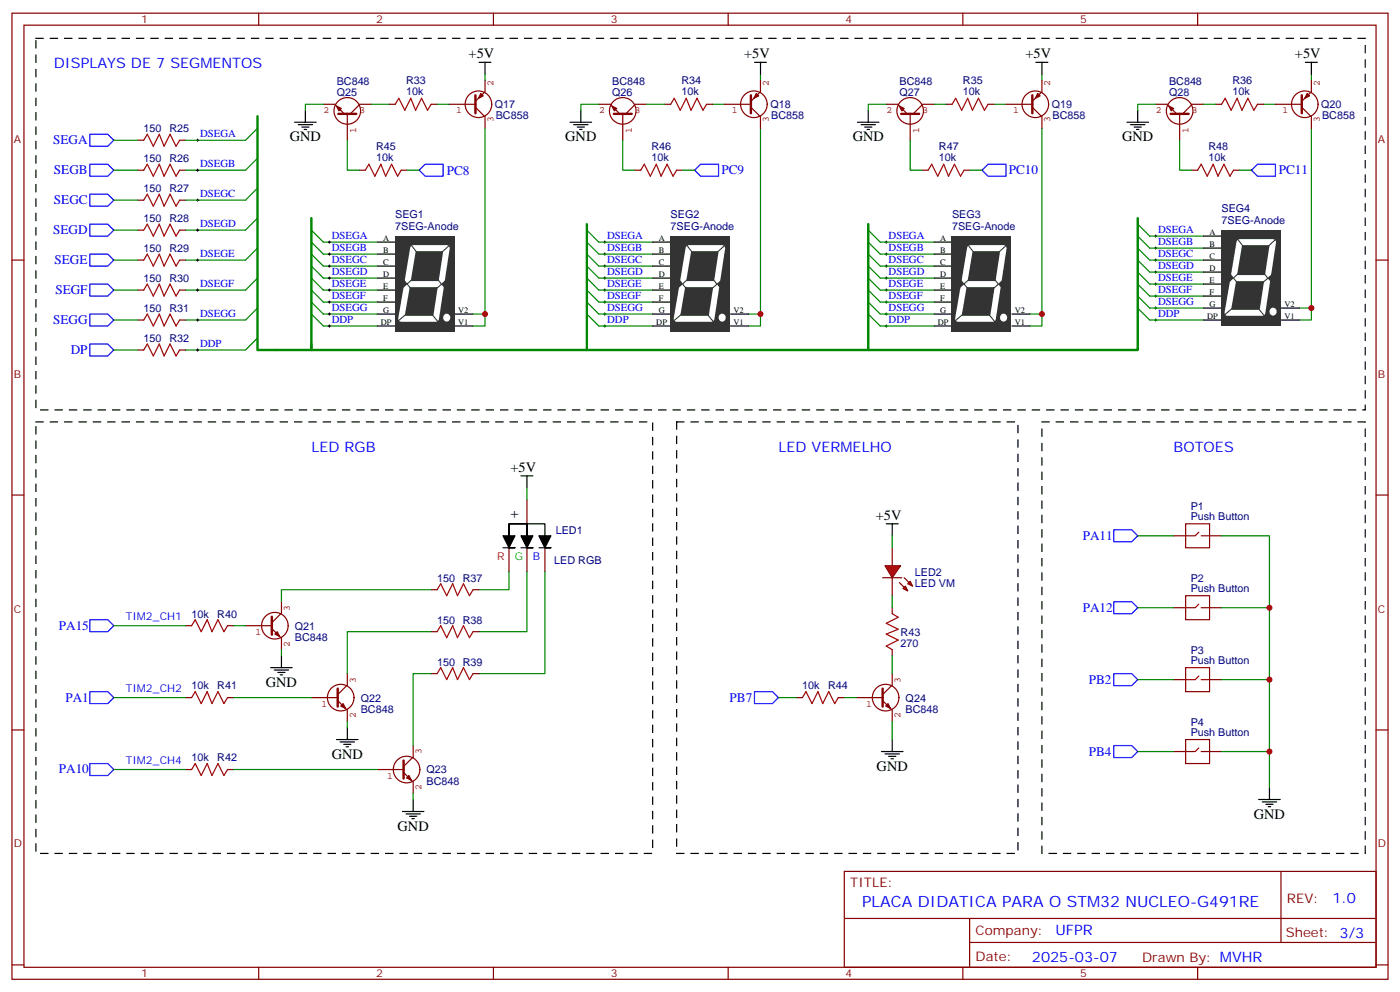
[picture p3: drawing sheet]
<svg xmlns="http://www.w3.org/2000/svg" width="412mm" height="292mm" viewBox="0 0 412 292" stroke-linecap="round" stroke-linejoin="round" font-family="sans-serif">
<g fill="none" stroke="#870000" stroke-width=".35">
<path d="M3.5 3.9h405.4v284.3h-405.4zM7.1 7.4h398.2v277.3h-398.2zM76.2 3.9v3.5M145.3 3.9v3.5M214.5 3.9v3.5M283.6 3.9v3.5M352.8 3.9v3.5M3.5 76.6h3.6M405.3 76.6h3.6M3.5 145.7h3.6M405.3 145.7h3.6M3.5 214.8h3.6"/>
<path d="M405.3 214.8h3.6M248.7 256.5h156.6v28.2h-156.6zM377.3 256.5v20.9M248.7 270.3h156.5M285.6 277.4h119.6M285.6 270.3v14.1M3.5 284h3.6M76.2 284.7v3.5M145.3 284.7v3.5M214.5 284.7v3.5M283.6 284.7v3.5M352.8 284.7v3.5"/>
<path d="M405.3 284h3.6"/>
</g>
<path d="M111.1 71.3h5.3M111.1 74.8h5.3M111.1 78.3h5.3M111.1 81.8h5.3M111.1 85.4h5.3M111.1 88.9h5.3M111.1 92.4h5.3M111.1 96h5.3M134.1 92.4h5.2M134.1 96h5.2" fill="none" stroke="#000" stroke-width=".35"/>
<path d="M116.2 69.5h17.7v28.2h-17.7z" fill="#333"/>
<path d="M119.9 83.6l-1.7 10.2h10.2l3.2-20.8h-9.9l-1.8 10.6h9.9" fill="none" stroke="#fff" stroke-width="1.8"/>
<path d="M121 72l9.1 11.7-13.3 11.2M132.6 72l-12.7 11.6 9.6 11.6" fill="none" stroke="#333" stroke-width=".32"/>
<path d="M118.9 82.1l1.2 1.5-1.7 1.4zM129.9 83.6l1.1 1.3 .4-2.7z" fill="#333"/>
<circle cx="131.5" cy="93.5" r="1.11" fill="#fff"/>
<g fill="#850000" stroke="#850000" stroke-width=".35">
<path d="M141.6 27.5l.7 .7-1.4 .7z"/>
<path d="M222.8 27.5l.7 .7-1.4 .7z"/>
</g>
<g fill="none" stroke="#850000" stroke-width=".35">
<path d="M132.3 30.7h7.9M140.1 31.6l2.6 2.6M142.7 27.2l-2.6 2.6M142.9 23.6v3.6M142.9 34.2v3.5M213.4 30.7h8M221.2 31.6l2.6 2.6M223.8 27.2l-2.6 2.6M224 23.6v3.6M224 34.2v3.5"/>
<circle cx="140.9" cy="30.7" r="3.9"/>
<circle cx="222.1" cy="30.7" r="3.9"/>
</g>
<path d="M140.1 28v5.3M221.2 28v5.3" fill="none" stroke="#850000" stroke-width=".71"/>
<path d="M116.4 30.7l1.1-1.8 1.7 3.6 1.8-3.6 1.4 3.6 1.8-3.6 1.7 3.6 1.1-1.8M197.6 30.7l1-1.8 1.8 3.6 1.7-3.6 1.5 3.6 1.7-3.6 1.8 3.6 1-1.8M42.3 41.3l1.1-1.8 1.8 3.5 1.7-3.5 1.4 3.5 1.8-3.5 1.8 3.5 1-1.7M42.3 58.9l1.1-1.8 1.8 3.6 1.7-3.6 1.4 3.6 1.8-3.6 1.8 3.6 1-1.8M42.3 50.1l1.1-1.8 1.8 3.6 1.7-3.6 1.4 3.6 1.8-3.6 1.8 3.6 1-1.8M42.3 76.6l1.1-1.8 1.8 3.5 1.7-3.5 1.4 3.5 1.8-3.5 1.8 3.5 1-1.7M42.3 67.7l1.1-1.7 1.8 3.5 1.7-3.5 1.4 3.5 1.8-3.5 1.8 3.5 1-1.8M42.3 85.4l1.1-1.8 1.8 3.5 1.7-3.5 1.4 3.5 1.8-3.5 1.8 3.5 1-1.7M42.3 94.2l1.1-1.8 1.8 3.6 1.7-3.6 1.4 3.6 1.8-3.6 1.8 3.6 1-1.8M42.3 103l1.1-1.8 1.8 3.6 1.7-3.6 1.4 3.6 1.8-3.6 1.8 3.6 1-1.8" fill="none" stroke="#a10000" stroke-width=".35"/>
<g fill="none" stroke="#870000" stroke-width=".35">
<path d="M114.7 30.7h1.7M127 30.7h1.8M195.8 30.7h1.8M208.1 30.7h1.8M40.6 41.3h1.7M40.6 50.1h1.7M40.6 58.9h1.7M52.9 41.3h1.8M52.9 50.1h1.8M52.9 58.9h1.8M40.6 67.7h1.7M40.6 76.6h1.7"/>
<path d="M52.9 67.7h1.8M52.9 76.6h1.8M40.6 85.4h1.7M40.6 94.2h1.7M52.9 85.4h1.8M52.9 94.2h1.8M40.6 103h1.7M52.9 103h1.8"/>
</g>
<g fill="none" stroke="#000" stroke-width=".35">
<path d="M141.1 18.3h3.5M142.9 18.3v3.6M222.2 18.3h3.6M224 18.3v3.6M192.3 71.3h5.3M192.3 74.8h5.3M192.3 78.3h5.3M192.3 81.8h5.3M192.3 85.4h5.3M192.3 88.9h5.3M192.3 92.4h5.3M192.3 96h5.3"/>
<path d="M215.2 92.4h5.3M215.2 96h5.3"/>
</g>
<g fill="none" stroke="#008700" stroke-width=".35">
<path d="M75.8 37.7l-3.5 3.6h-14.1M128.8 30.7h3.5M142.9 37.7v58.3h-3.6M142.9 21.9v1.7M209.9 30.7h3.5M224 37.7v54.7h-3.5M224 21.9v1.7M33.5 58.9h7.1M75.8 55.4l-3.5 3.5h-14.1M75.8 46.6l-3.5 3.5h-17.6M33.5 67.7h7.1M33.5 76.6h7.1"/>
<path d="M75.8 73l-3.5 3.6h-17.6M75.8 64.2l-3.5 3.5h-17.6M91.7 67.7l3.5 3.6h15.9M91.7 71.3l3.5 3.5h15.9M91.7 74.8l3.5 3.5h15.9M91.7 78.3l3.5 3.5h15.9M172.9 67.7l3.5 3.6h15.9M172.9 71.3l3.5 3.5h15.9M172.9 74.8l3.5 3.5h15.9M172.9 78.3l3.5 3.5h15.9M33.5 85.4h7.1M33.5 94.2h7.1"/>
<path d="M75.8 99.5l-3.5 3.5h-17.6M75.8 90.7l-3.5 3.5h-17.6M75.8 81.8l-3.5 3.6h-17.6M91.7 81.8l3.5 3.6h15.9M91.7 85.4l3.5 3.5h15.9M91.7 88.9l3.5 3.5h15.9M91.7 92.4l3.5 3.6h15.9M172.9 81.8l3.5 3.6h15.9M172.9 85.4l3.5 3.5h15.9M172.9 88.9l3.5 3.5h15.9M172.9 92.4l3.5 3.6h15.9M224 92.4v3.6h-3.5"/>
<path d="M33.5 103h7.1"/>
</g>
<path d="M26.5 39.5h5.2l1.8 1.8-1.8 1.7h-5.2zM26.5 48.3h5.2l1.8 1.8-1.8 1.8h-5.2zM26.5 57.1h5.2l1.8 1.8-1.8 1.8h-5.2zM123.5 50.1l1.7-1.8h5.3v3.6h-5.3zM204.6 50.1l1.8-1.8h5.3v3.6h-5.3zM26.5 66h5.2l1.8 1.7-1.8 1.8h-5.2zM26.5 74.8h5.2l1.8 1.8-1.8 1.7h-5.2zM26.5 83.6h5.2l1.8 1.8-1.8 1.7h-5.2zM26.5 92.4h5.2l1.8 1.8-1.8 1.8h-5.2zM26.5 101.2h5.2l1.8 1.8-1.8 1.8h-5.2z" fill="none" stroke="#00f" stroke-width=".35"/>
<g fill="none" stroke="#000" stroke-width=".29">
<path d="M57.9 41.3h.7M57.9 50.1h.7M57.9 58.9h.7M58.2 40.9v.7M58.2 49.7v.7M58.2 58.6v.7M57.9 67.7h.7M57.9 76.6h.7M58.2 67.4v.7M58.2 76.2v.7M96.7 78.3h.7M96.7 74.8h.7"/>
<path d="M96.7 71.3h.7M97 70.9v.7M97 74.4v.7M97 78v.7M177.8 78.3h.7M177.8 74.8h.7M177.8 71.3h.7M178.2 70.9v.7M178.2 74.4v.7M178.2 78v.7M57.9 85.4h.7M57.9 94.2h.7"/>
<path d="M58.2 85v.7M58.2 93.8v.7M96.7 85.4h.7M96.7 96h.7M96.7 92.4h.7M96.7 88.9h.7M96.7 81.8h.7M97 81.5v.7M97 85v.7M97 88.5v.8M97 92.1v.7M97 95.6v.7"/>
<path d="M177.8 85.4h.7M177.8 96h.7M177.8 92.4h.7M177.8 88.9h.7M177.8 81.8h.7M178.2 81.5v.7M178.2 85v.7M178.2 88.5v.8M178.2 92.1v.7M178.2 95.6v.7M57.9 103h.7M58.2 102.7v.7"/>
</g>
<path d="M91.7 64.2v38.8h-10.6" fill="none" stroke="#008700" stroke-width=".71"/>
<path d="M197.4 69.5h17.6v28.2h-17.6z" fill="#333"/>
<path d="M201.1 83.6l-1.8 10.2h10.2l3.2-20.8h-9.9l-1.7 10.6h9.9" fill="none" stroke="#fff" stroke-width="1.8"/>
<path d="M202.1 72l9.1 11.7-13.3 11.2M213.8 72l-12.7 11.6 9.5 11.6" fill="none" stroke="#333" stroke-width=".32"/>
<path d="M200 82.1l1.2 1.5-1.6 1.4zM211.1 83.6l1.1 1.3 .4-2.7z" fill="#333"/>
<circle cx="212.7" cy="93.5" r="1.11" fill="#fff"/>
<path d="M292.8 30.7h3.5M306.9 37.7v54.7h-3.5M306.9 21.9v1.7M255.8 78.3l3.5 3.5h15.9M255.8 74.8l3.5 3.5h15.9M255.8 71.3l3.5 3.5h15.9M255.8 67.7l3.5 3.6h15.9M255.8 92.4l3.5 3.6h15.9M255.8 88.9l3.5 3.5h15.9M255.8 85.4l3.5 3.5h15.9M255.8 81.8l3.5 3.6h15.9M306.9 92.4v3.6h-3.5" fill="none" stroke="#008700" stroke-width=".35"/>
<path d="M289.3 50.1l1.7-1.8h5.3v3.6h-5.3z" fill="none" stroke="#00f" stroke-width=".35"/>
<path d="M280.5 30.7l1-1.8 1.8 3.6 1.7-3.6 1.5 3.6 1.7-3.6 1.8 3.6 1-1.8" fill="none" stroke="#a10000" stroke-width=".35"/>
<path d="M278.7 30.7h1.8M291 30.7h1.8" fill="none" stroke="#870000" stroke-width=".35"/>
<g fill="none" stroke="#000" stroke-width=".29">
<path d="M260.7 71.3h.7M260.7 74.8h.7M260.7 78.3h.7M261.1 70.9v.7M261.1 74.4v.7M261.1 78v.7M260.7 81.8h.7M260.7 85.4h.7M260.7 88.9h.7M260.7 92.4h.7M260.7 96h.7M261.1 81.5v.7"/>
<path d="M261.1 85v.7M261.1 88.5v.8M261.1 92.1v.7M261.1 95.6v.7"/>
</g>
<path d="M305.2 18.3h3.5M306.9 18.3v3.6M275.2 71.3h5.3M275.2 74.8h5.3M275.2 78.3h5.3M275.2 81.8h5.3M275.2 85.4h5.3M275.2 88.9h5.3M275.2 92.4h5.3M275.2 96h5.3M298.1 92.4h5.3M298.1 96h5.3" fill="none" stroke="#000" stroke-width=".35"/>
<path d="M305.7 27.5l.7 .7-1.4 .7z" fill="#850000" stroke="#850000" stroke-width=".35"/>
<g fill="none" stroke="#850000" stroke-width=".35">
<path d="M296.3 30.7h8M304.1 31.6l2.6 2.6M306.7 27.2l-2.6 2.6M306.9 23.6v3.6M306.9 34.2v3.5"/>
<circle cx="305" cy="30.7" r="3.9"/>
</g>
<path d="M304.1 28v5.3" fill="none" stroke="#850000" stroke-width=".71"/>
<path d="M280.3 69.5h17.6v28.2h-17.6z" fill="#333"/>
<path d="M284 83.6l-1.8 10.2h10.3l3.1-20.8h-9.8l-1.8 10.6h9.9" fill="none" stroke="#fff" stroke-width="1.8"/>
<path d="M285 72l9.1 11.7-13.3 11.2M296.7 72l-12.7 11.6 9.5 11.6" fill="none" stroke="#333" stroke-width=".32"/>
<path d="M282.9 82.1l1.2 1.5-1.6 1.4zM294 83.6l1.1 1.3 .4-2.7z" fill="#333"/>
<circle cx="295.6" cy="93.5" r="1.11" fill="#fff"/>
<path d="M372.2 30.7h3.5M386.3 37.7v53h-3.5M386.3 21.9v1.7M335.1 76.6l3.6 3.5h15.8M335.1 73l3.6 3.6h15.8M335.1 69.5l3.6 3.5h15.8M335.1 66l3.6 3.5h15.8M335.1 90.7l3.6 3.5h15.8M335.1 87.1l3.6 3.6h15.8M335.1 83.6l3.6 3.5h15.8M335.1 80.1l3.6 3.5h15.8M386.3 90.7v3.5h-3.5" fill="none" stroke="#008700" stroke-width=".35"/>
<path d="M368.7 50.1l1.7-1.8h5.3v3.6h-5.3z" fill="none" stroke="#00f" stroke-width=".35"/>
<path d="M359.8 30.7l1.1-1.8 1.8 3.6 1.7-3.6 1.4 3.6 1.8-3.6 1.8 3.6 1-1.8" fill="none" stroke="#a10000" stroke-width=".35"/>
<path d="M358.1 30.7h1.7M370.4 30.7h1.8" fill="none" stroke="#870000" stroke-width=".35"/>
<g fill="none" stroke="#000" stroke-width=".29">
<path d="M340.1 69.5h.7M340.1 73h.7M340.1 76.6h.7M340.4 69.1v.7M340.4 72.7v.7M340.4 76.2v.7M340.4 79.7v.7M340.1 80.1h.7M340.1 83.6h.7M340.1 87.1h.7M340.1 90.7h.7M340.1 94.2h.7"/>
<path d="M340.4 83.3v.7M340.4 86.8v.7M340.4 90.3v.7M340.4 93.8v.7"/>
</g>
<path d="M384.5 18.3h3.6M386.3 18.3v3.6M354.5 69.5h5.3M354.5 73h5.3M354.5 76.6h5.3M354.5 80.1h5.3M354.5 83.6h5.3M354.5 87.1h5.3M354.5 90.7h5.3M354.5 94.2h5.3M377.5 90.7h5.3M377.5 94.2h5.3" fill="none" stroke="#000" stroke-width=".35"/>
<path d="M385.1 27.5l.7 .7-1.4 .7z" fill="#850000" stroke="#850000" stroke-width=".35"/>
<g fill="none" stroke="#850000" stroke-width=".35">
<path d="M375.7 30.7h7.9M383.5 31.6l2.6 2.6M386.1 27.2l-2.6 2.6M386.3 23.6v3.6M386.3 34.2v3.5"/>
<circle cx="384.4" cy="30.7" r="3.9"/>
</g>
<path d="M383.5 28v5.3" fill="none" stroke="#850000" stroke-width=".71"/>
<path d="M359.7 67.8h17.6v28.2h-17.6z" fill="#333"/>
<path d="M363.4 81.8l-1.8 10.3h10.2l3.2-20.8h-9.9l-1.7 10.5h9.8" fill="none" stroke="#fff" stroke-width="1.8"/>
<path d="M364.4 70.2l9.1 11.7-13.3 11.2M376.1 70.2l-12.8 11.6 9.6 11.7" fill="none" stroke="#333" stroke-width=".32"/>
<path d="M362.3 80.3l1.2 1.5-1.6 1.5zM373.3 81.8l1.1 1.3 .5-2.6z" fill="#333"/>
<circle cx="374.9" cy="91.7" r="1.11" fill="#fff"/>
<path d="M75.8 34.2v68.8h5.3M172.9 66v37M255.8 66v37M335.1 64.2v38.8h-243.4v-1.8" fill="none" stroke="#008700" stroke-width=".71"/>
<path d="M10.6 11.3h391.6v109.3h-391.6zM10.6 124.2h181.7v127h-181.7z" fill="none" stroke="#000" stroke-width=".35" stroke-dasharray="2.1 2.1"/>
<g fill="none" stroke="#008700" stroke-width=".35">
<path d="M33.5 41.3h7.1M33.5 50.1h7.1M54.7 41.3h3.5M54.7 58.9h3.5M155.2 143.6v3.5M127 173.6h-44.1v3.5M149.9 168.3v5.3h-8.8M155.2 168.3v17.6h-14.1M160.5 168.3v30h-19.4M33.5 184.1h21.2M68.8 184.1h3.5M82.9 191.2v1.8"/>
<path d="M127 198.3h-5.3v21.1M127 185.9h-24.7v12.4M33.5 205.3h21.2M68.8 205.3h22.9M102.3 212.4v1.7M33.5 226.5h21.2M68.8 226.5h42.3M121.7 233.5v1.8"/>
</g>
<g fill="none" stroke="#870000" stroke-width=".35">
<path d="M155.2 147.1v7.1M127 173.6h1.8M139.3 173.6h1.8M149.9 161.2v7.1M155.2 161.2v7.1M160.5 161.2v7.1M54.7 184.1h1.7M67 184.1h1.8M127 185.9h1.8M127 198.3h1.8M139.3 185.9h1.8M139.3 198.3h1.8"/>
<path d="M54.7 205.3h1.7M67 205.3h1.8M54.7 226.5h1.7M67 226.5h1.8"/>
</g>
<path d="M148.2 157.7h3.5l-1.8 3.5h-1.7h3.5h-1.8zM153.5 157.7h3.5l-1.8 3.5h-1.7h3.5h-1.8zM158.7 157.7h3.6l-1.8 3.5h-1.8h3.6h-1.8z" fill="#000" stroke="#000" stroke-width=".35"/>
<g fill="none" stroke="#000" stroke-width=".35">
<path d="M153.5 140.1h3.5M155.2 154.2h-5.3v3.5v-3.5h5.3v3.5v-3.5h5.3v3.5M155.2 140.1v3.5M79.7 196.5h6.4M80.8 197.2h4.2M81.8 197.9h2.2M82.5 198.6h.8M82.9 193v3.5M99.1 217.7h6.4M100.2 218.4h4.2M101.2 219.1h2.2M102 219.8h.7"/>
<path d="M102.3 214.1v3.6M118.5 238.8h6.4M119.6 239.5h4.2M121.7 235.3v3.5M120.6 240.2h2.2M121.4 240.9h.7"/>
</g>
<g fill="#850000" stroke="#850000" stroke-width=".35">
<path d="M81 186.6l.7-.7 .7 1.4z"/>
<path d="M100.4 207.8l.7-.7 .7 1.4z"/>
<path d="M119.8 229l.7-.8 .7 1.5z"/>
</g>
<g fill="none" stroke="#850000" stroke-width=".35">
<path d="M82.9 177.1v3.5M72.3 184.1h8M80.1 185l2.6 2.7M82.7 180.6l-2.6 2.7M82.9 187.7v3.5M102.3 198.3v3.5M91.7 205.3h8M99.5 206.2l2.6 2.6M102.1 201.8l-2.6 2.6M102.3 208.8v3.6M121.7 219.4v3.6M111.1 226.5h8"/>
<path d="M118.9 227.4l2.6 2.6M121.5 223l-2.6 2.6M121.7 230v3.5M123.7 226.5a3.9 3.9 0 0 0-5.7-3.5 3.9 3.9 0 0 0-.6 6.6 3.9 3.9 0 0 0 6.2-2.3l.1-.8"/>
<circle cx="81" cy="184.2" r="3.9"/>
<circle cx="100.4" cy="205.3" r="3.9"/>
</g>
<path d="M80.1 181.5v5.3M99.5 202.7v5.3M118.9 223.8v5.3" fill="none" stroke="#850000" stroke-width=".71"/>
<path d="M128.8 173.6l1-1.8 1.8 3.5 1.7-3.5 1.5 3.5 1.7-3.5 1.8 3.5 1-1.7M56.4 184.1l1.1-1.7 1.8 3.5 1.7-3.5 1.4 3.5 1.8-3.5 1.8 3.5 1-1.8M128.8 185.9l1-1.8 1.8 3.6 1.7-3.6 1.5 3.6 1.7-3.6 1.8 3.6 1-1.8M128.8 198.3l1-1.8 1.8 3.5 1.7-3.5 1.5 3.5 1.7-3.5 1.8 3.5 1-1.7M56.4 205.3l1.1-1.7 1.8 3.5 1.7-3.5 1.4 3.5 1.8-3.5 1.8 3.5 1-1.8M56.4 226.5l1.1-1.8 1.8 3.5 1.7-3.5 1.4 3.5 1.8-3.5 1.8 3.5 1-1.7" fill="none" stroke="#a10000" stroke-width=".35"/>
<path d="M26.5 182.4h5.2l1.8 1.7-1.8 1.8h-5.2zM26.5 203.6h5.2l1.8 1.7-1.8 1.8h-5.2zM26.5 224.7h5.2l1.8 1.8-1.8 1.7h-5.2z" fill="none" stroke="#00f" stroke-width=".35"/>
<g fill="#f00" stroke="#870000" stroke-width=".35">
<path d="M260.7 166.5h4.6l-2.5 3.5z"/>
<path d="M260 170h5.6z"/>
</g>
<g fill="#870000" stroke="#870000" stroke-width=".35">
<path d="M266.3 170l1.5 1.4z"/>
<path d="M264.9 171.4l1.4 1.5z"/>
</g>
<g fill="#f00" stroke="#870000" stroke-width=".35">
<path d="M267.4 171.8l.7-.7 .7 1.4z"/>
<path d="M266 173.2l.7-.7 .7 1.4z"/>
</g>
<g fill="none" stroke="#870000" stroke-width=".35">
<path d="M105.8 50.1h1.8M118.2 50.1h1.7M187 50.1h1.7M199.3 50.1h1.8M271.6 50.1h1.8M284 50.1h1.8M351 50.1h1.8M363.4 50.1h1.7M345.7 157.7h3.5M356.3 157.7h3.5M262.8 161.2v5.3M262.8 170v5.3"/>
<path d="M262.8 178.9v1.7M345.7 178.9h3.5M356.3 178.9h3.5M262.8 191.2v1.8M234.6 205.3h1.8M246.9 205.3h1.8M345.7 200h3.5M356.3 200h3.5M345.7 221.2h3.5M356.3 221.2h3.5"/>
</g>
<path d="M107.6 50.1l1.1-1.8 1.7 3.6 1.8-3.6 1.4 3.6 1.8-3.6 1.7 3.6 1.1-1.8M188.7 50.1l1.1-1.8 1.8 3.6 1.7-3.6 1.4 3.6 1.8-3.6 1.8 3.6 1-1.8M273.4 50.1l1.1-1.8 1.7 3.6 1.8-3.6 1.4 3.6 1.8-3.6 1.7 3.6 1.1-1.8M352.8 50.1l1-1.8 1.8 3.6 1.8-3.6 1.4 3.6 1.7-3.6 1.8 3.6 1.1-1.8M262.8 180.6l1.8 1.1-3.5 1.7 3.5 1.8-3.5 1.4 3.5 1.8-3.5 1.7 1.7 1.1M236.4 205.3l1-1.7 1.8 3.5 1.7-3.5 1.5 3.5 1.7-3.5 1.8 3.5 1-1.8" fill="none" stroke="#a10000" stroke-width=".35"/>
<g fill="#850000" stroke="#850000" stroke-width=".35">
<path d="M260.9 207.8l.7-.7 .7 1.4z"/>
<path d="M99.1 31.2l1.4 .7-.7 .7z"/>
<path d="M180.3 31.2l1.4 .7-.7 .7z"/>
<path d="M264.9 31.2l1.4 .7-.7 .7z"/>
<path d="M344.3 31.2l1.4 .7-.7 .7z"/>
</g>
<g fill="none" stroke="#850000" stroke-width=".35">
<path d="M95.2 30.7h3.6M98.8 30.9l2.6 2.6M102.3 33.3v8M105.8 30.7h3.6M105.8 30.9l-2.6 2.6M176.4 30.7h3.5M179.9 30.9l2.7 2.6M183.4 33.3v8M187 30.7h3.5M187 30.9l-2.7 2.6M261.1 30.7h3.5M264.6 30.9l2.6 2.6"/>
<path d="M268.1 33.3v8M271.6 30.7h3.6M271.6 30.9l-2.6 2.6M340.4 30.7h3.6M344 30.9l2.6 2.6M347.5 28.7a3.9 3.9 0 0 0-3.5 5.7 3.9 3.9 0 0 0 6.6 .6 3.9 3.9 0 0 0-2.3-6.2l-.8-.1M347.5 33.3v8M351 30.7h3.5M351 30.9l-2.6 2.6M262.8 198.3v3.5M252.2 205.3h8M260 206.2l2.6 2.6"/>
<path d="M262.6 201.8l-2.6 2.6M262.8 208.8v3.6"/>
<circle cx="102.3" cy="32.6" r="3.9"/>
<circle cx="183.4" cy="32.6" r="3.9"/>
<circle cx="268.1" cy="32.6" r="3.9"/>
<circle cx="260.9" cy="205.3" r="3.9"/>
</g>
<path d="M99.7 33.5h5.3M180.8 33.5h5.3M265.5 33.5h5.3M344.8 33.5h5.3M260 202.7v5.3" fill="none" stroke="#850000" stroke-width=".71"/>
<g fill="none" stroke="#000" stroke-width=".35">
<path d="M86.8 36h6.3M87.8 36.7h4.3M88.9 37.4h2.1M89.6 38.1h.7M90 32.5v3.5M167.9 36h6.4M169 36.7h4.2M170 37.4h2.2M170.7 38.1h.7M171.1 32.5v3.5M252.6 36h6.3M253.6 36.7h4.3"/>
<path d="M254.7 37.4h2.1M255.4 38.1h.7M255.8 32.5v3.5M332 36h6.3M333 36.7h4.3M334.1 37.4h2.1M334.8 38.1h.7M335.1 32.5v3.5M261.1 154.2h3.5M262.8 154.2v3.5M262.8 217.7v3.5M259.6 221.2h6.4"/>
<path d="M260.7 221.9h4.2M261.8 222.6h2.1M262.5 223.3h.7M370.8 235.3h6.3M371.8 236h4.3M372.9 236.7h2.1M373.6 237.4h.7M373.9 231.8v3.5"/>
</g>
<g fill="none" stroke="#008700" stroke-width=".35">
<path d="M95.2 30.7h-5.2v1.8M109.4 30.7h5.3M176.4 30.7h-5.3v1.8M190.5 30.7h5.3M261.1 30.7h-5.3v1.8M275.2 30.7h3.5M340.4 30.7h-5.3v1.8M354.5 30.7h3.6M102.3 41.3v8.8h3.5M119.9 50.1h3.6M183.4 41.3v8.8h3.6M201.1 50.1h3.5"/>
<path d="M268.1 41.3v8.8h3.5M285.8 50.1h3.5M347.5 41.3v8.8h3.5M365.1 50.1h3.6M139.3 92.4h3.6M262.8 157.7v3.5M335.1 157.7h10.6M359.8 157.7h14.1v21.2M262.8 175.3v3.6M335.1 178.9h10.6M359.8 178.9h14.1v21.1M262.8 193v5.3"/>
<path d="M229.3 205.3h5.3M248.7 205.3h3.5M262.8 212.4v5.3M335.1 200h10.6M359.8 200h14.1v21.2M335.1 221.2h10.6M359.8 221.2h14.1v10.6"/>
</g>
<path d="M328.1 155.9h5.3l1.7 1.8-1.7 1.8h-5.3zM328.1 177.1h5.3l1.7 1.8-1.7 1.7h-5.3zM328.1 198.3h5.3l1.7 1.7-1.7 1.8h-5.3zM222.2 203.6h5.3l1.8 1.7-1.8 1.8h-5.3zM328.1 219.4h5.3l1.7 1.8-1.7 1.8h-5.3z" fill="none" stroke="#00f" stroke-width=".35"/>
<path d="M199.3 124.2h100.6v127h-100.6zM306.9 124.2h95.3v127h-95.3z" fill="none" stroke="#000" stroke-width=".35" stroke-dasharray="2.1 2.1"/>
<path d="M349.2 154.2h7.1v7h-7.1zM353.1 156.6l-1 1.1h-2.9M353.8 157.7h2.5M349.2 175.3h7.1v7.1h-7.1zM353.1 177.8l-1 1.1h-2.9M353.8 178.9h2.5M349.2 196.5h7.1v7.1h-7.1zM353.1 199l-1 1h-2.9M349.2 217.7h7.1v7h-7.1zM353.8 200h2.5M353.1 220.1l-1 1.1h-2.9M353.8 221.2h2.5" fill="none" stroke="#900" stroke-width=".35"/>
<g fill="#c00">
<circle cx="224" cy="92.4" r=".88"/>
<circle cx="306.9" cy="92.4" r=".88"/>
<circle cx="386.3" cy="90.7" r=".88"/>
<circle cx="373.9" cy="221.2" r=".88"/>
<circle cx="373.9" cy="200" r=".88"/>
<circle cx="373.9" cy="178.9" r=".88"/>
<circle cx="142.9" cy="92.4" r=".88"/>
</g>
<text font-size="4.6" fill="#00f" x="254" y="267.1">PLACA DIDATICA PARA O STM32 NUCLEO-G491RE</text>
<g font-size="4.2">
<text x="138" y="17.2">+5V</text>
<text x="219.2" y="17.2">+5V</text>
<text x="302.1" y="17.2">+5V</text>
<text x="381.5" y="17.2">+5V</text>
<text x="85.4" y="41.6">GND</text>
<text x="166.5" y="41.6">GND</text>
<text x="251.2" y="41.6">GND</text>
<text x="330.6" y="41.6">GND</text>
<text x="150.4" y="138.9">+5V</text>
<text x="149.9" y="152.4">+</text>
<text x="258" y="153">+5V</text>
<text x="78.3" y="202.1">GND</text>
<text x="97.7" y="223.3">GND</text>
<text x="258.2" y="226.8">GND</text>
<text x="117.1" y="244.5">GND</text>
<text x="369.4" y="240.9">GND</text>
</g>
<g font-size="4.2" fill="#00f">
<text x="15.9" y="20.1">DISPLAYS DE 7 SEGMENTOS</text>
<text x="91.7" y="133">LED RGB</text>
<text x="229.3" y="133">LED VERMELHO</text>
<text x="345.7" y="133">BOTOES</text>
<text x="392.5" y="265.7">1.0</text>
<text x="310.9" y="275.3">UFPR</text>
<text x="304" y="283.1">2025-03-07</text>
</g>
<g font-size="3.9" fill="#00f">
<text x="15.7" y="42.4">SEGA</text>
<text x="15.9" y="51.3">SEGB</text>
<text x="131.6" y="51.4">PC8</text>
<text x="212.5" y="51.3">PC9</text>
<text x="297.2" y="51.3">PC10</text>
<text x="376.7" y="51.3">PC11</text>
<text x="15.9" y="60.1">SEGC</text>
<text x="15.7" y="68.9">SEGD</text>
<text x="16.1" y="77.7">SEGE</text>
<text x="16.3" y="86.5">SEGF</text>
<text x="15.7" y="95.4">SEGG</text>
<text x="20.8" y="104.2">DP</text>
<text x="319" y="158.9">PA11</text>
<text x="17.3" y="185.3">PA15</text>
<text x="319" y="180.1">PA12</text>
<text x="320.7" y="201.2">PB2</text>
<text x="19.3" y="206.5">PA1</text>
<text x="214.9" y="206.6">PB7</text>
<text x="17.3" y="227.6">PA10</text>
<text x="320.7" y="222.4">PB4</text>
</g>
<g font-size="3.9" fill="#800">
<text x="250.5" y="261.1">TITLE:</text>
<text x="379.1" y="265.7">REV:</text>
<text x="287.4" y="275.3">Company:</text>
<text x="378.7" y="275.9">Sheet: 3/3</text>
<text x="287.4" y="282.9">Date:</text>
<text x="336.4" y="283">Drawn By: MVHR</text>
</g>
<g font-size="3.2" fill="#800">
<text x="41.6" y="6.9">1</text>
<text x="110.8" y="6.9">2</text>
<text x="179.9" y="6.9">3</text>
<text x="249.1" y="6.9">4</text>
<text x="318.2" y="6.9">5</text>
<text x="4.1" y="42">A</text>
<text x="405.9" y="42">A</text>
<text x="4.1" y="111.1">B</text>
<text x="405.9" y="111.1">B</text>
<text x="4.1" y="180.3">C</text>
<text x="405.9" y="180.3">C</text>
<text x="4.1" y="249.4">D</text>
<text x="405.9" y="249.4">D</text>
<text x="41.6" y="287.7">1</text>
<text x="110.8" y="287.7">2</text>
<text x="179.9" y="287.7">3</text>
<text x="249.1" y="287.7">4</text>
<text x="318.2" y="287.7">5</text>
</g>
<g font-size="3.2" fill="#000080">
<text x="99.2" y="25">BC848</text>
<text x="99.2" y="28.2">Q25</text>
<text x="119.6" y="27.9">10k</text>
<text x="119.6" y="24.7">R33</text>
<text x="180.3" y="25">BC848</text>
<text x="180.3" y="28.2">Q26</text>
<text x="200.7" y="27.9">10k</text>
<text x="200.7" y="24.7">R34</text>
<text x="265" y="25">BC848</text>
<text x="265" y="28.2">Q27</text>
<text x="283.6" y="27.9">10k</text>
<text x="283.6" y="24.7">R35</text>
<text x="344.4" y="25">BC848</text>
<text x="344.4" y="28.2">Q28</text>
<text x="363" y="27.9">10k</text>
<text x="363" y="24.7">R36</text>
<text x="145.8" y="31.9">Q17</text>
<text x="146" y="35.1">BC858</text>
<text x="226.9" y="31.9">Q18</text>
<text x="227.2" y="35.1">BC858</text>
<text x="309.8" y="31.9">Q19</text>
<text x="310.1" y="35.1">BC858</text>
<text x="389.2" y="31.9">Q20</text>
<text x="389.4" y="35.1">BC858</text>
<text x="42.3" y="38.9">150</text>
<text x="49.9" y="38.9">R25</text>
<text x="42.3" y="47.7">150</text>
<text x="49.9" y="47.7">R26</text>
<text x="110.8" y="47.3">10k</text>
<text x="110.8" y="44.1">R45</text>
<text x="191.9" y="47.3">10k</text>
<text x="191.9" y="44.1">R46</text>
<text x="276.6" y="47.3">10k</text>
<text x="276.6" y="44.1">R47</text>
<text x="356" y="47.3">10k</text>
<text x="356" y="44.1">R48</text>
<text x="42.3" y="56.5">150</text>
<text x="49.9" y="56.5">R27</text>
<text x="42.3" y="65.3">150</text>
<text x="49.9" y="65.3">R28</text>
<text x="116.4" y="64.2">SEG1</text>
<text x="197.6" y="64.2">SEG2</text>
<text x="280.5" y="64.2">SEG3</text>
<text x="359.8" y="66">7SEG-Anode</text>
<text x="359.8" y="62.4">SEG4</text>
<text x="116.4" y="67.7">7SEG-Anode</text>
<text x="197.6" y="67.7">7SEG-Anode</text>
<text x="280.5" y="67.7">7SEG-Anode</text>
<text x="42.3" y="74.2">150</text>
<text x="49.9" y="74.2">R29</text>
<text x="42.3" y="83">150</text>
<text x="49.9" y="83">R30</text>
<text x="42.3" y="91.8">150</text>
<text x="49.9" y="91.8">R31</text>
<text x="42.3" y="100.6">150</text>
<text x="49.9" y="100.6">R32</text>
<text x="350.7" y="153.1">Push Button</text>
<text x="350.7" y="150.2">P1</text>
<text x="163.7" y="157.1">LED1</text>
<text x="163.3" y="165.9">LED RGB</text>
<text x="128.7" y="171.2">150</text>
<text x="136.3" y="171.2">R37</text>
<text x="269.5" y="172.7">LED VM</text>
<text x="269.5" y="169.4">LED2</text>
<text x="350.7" y="171.3">P2</text>
<text x="350.7" y="174.3">Push Button</text>
<text x="56.4" y="181.8">10k</text>
<text x="64" y="181.8">R40</text>
<text x="86.9" y="185.3">Q21</text>
<text x="128.7" y="183.5">150</text>
<text x="136.3" y="183.5">R38</text>
<text x="86.9" y="188.6">BC848</text>
<text x="265.3" y="190.3">270</text>
<text x="265.3" y="187.1">R43</text>
<text x="128.7" y="195.9">150</text>
<text x="136.3" y="195.9">R39</text>
<text x="350.7" y="195.4">Push Button</text>
<text x="350.7" y="192.5">P3</text>
<text x="56.4" y="202.9">10k</text>
<text x="64" y="202.9">R41</text>
<text x="236.3" y="202.9">10k</text>
<text x="243.9" y="202.9">R44</text>
<text x="106.3" y="209.7">BC848</text>
<text x="106.3" y="206.5">Q22</text>
<text x="266.8" y="209.7">BC848</text>
<text x="266.8" y="206.5">Q24</text>
<text x="350.7" y="213.7">P4</text>
<text x="350.7" y="216.6">Push Button</text>
<text x="56.4" y="224.1">10k</text>
<text x="64" y="224.1">R42</text>
<text x="125.7" y="227.6">Q23</text>
<text x="125.7" y="230.9">BC848</text>
</g>
<g font-size="3.2" fill="#00f">
<text x="58.9" y="40.4">DSEGA</text>
<text x="58.9" y="49.2">DSEGB</text>
<text x="58.9" y="58">DSEGC</text>
<text x="58.9" y="66.9">DSEGD</text>
<text x="97.7" y="70.4">DSEGA</text>
<text x="178.9" y="70.4">DSEGA</text>
<text x="261.8" y="70.4">DSEGA</text>
<text x="341.1" y="68.6">DSEGA</text>
<text x="58.9" y="75.7">DSEGE</text>
<text x="97.7" y="77.4">DSEGC</text>
<text x="97.7" y="73.9">DSEGB</text>
<text x="178.9" y="73.9">DSEGB</text>
<text x="178.9" y="77.4">DSEGC</text>
<text x="261.8" y="73.9">DSEGB</text>
<text x="261.8" y="77.4">DSEGC</text>
<text x="341.1" y="72.1">DSEGB</text>
<text x="341.1" y="75.7">DSEGC</text>
<text x="97.7" y="81">DSEGD</text>
<text x="178.9" y="81">DSEGD</text>
<text x="261.8" y="81">DSEGD</text>
<text x="341.1" y="79.2">DSEGD</text>
<text x="341.1" y="82.7">DSEGE</text>
<text x="58.9" y="84.5">DSEGF</text>
<text x="97.7" y="88">DSEGF</text>
<text x="97.7" y="84.5">DSEGE</text>
<text x="178.9" y="84.5">DSEGE</text>
<text x="178.9" y="88">DSEGF</text>
<text x="261.8" y="84.5">DSEGE</text>
<text x="261.8" y="88">DSEGF</text>
<text x="341.1" y="86.3">DSEGF</text>
<text x="341.1" y="89.8">DSEGG</text>
<text x="58.9" y="93.3">DSEGG</text>
<text x="97.7" y="95.1">DDP</text>
<text x="97.7" y="91.5">DSEGG</text>
<text x="178.9" y="91.5">DSEGG</text>
<text x="178.9" y="95.1">DDP</text>
<text x="261.8" y="91.5">DSEGG</text>
<text x="261.8" y="95.1">DDP</text>
<text x="341.1" y="93.3">DDP</text>
<text x="58.9" y="102.1">DDP</text>
<text x="157" y="164.7">B</text>
<text x="37" y="182.4">TIM2_CH1</text>
<text x="37" y="203.6">TIM2_CH2</text>
<text x="37" y="224.7">TIM2_CH4</text>
</g>
<text font-size="3.2" fill="#f00" x="146.4" y="164.7">R</text>
<text font-size="3.2" fill="#0f0" x="151.7" y="164.7">G</text>
<g font-size="2.8" fill="#840000">
<text x="145.3" y="25.4" transform="rotate(-90 145.3 25.4)">2</text>
<text x="226.5" y="25.4" transform="rotate(-90 226.5 25.4)">2</text>
<text x="309.4" y="25.4" transform="rotate(-90 309.4 25.4)">2</text>
<text x="388.8" y="25.4" transform="rotate(-90 388.8 25.4)">2</text>
<text x="95.3" y="33.2">2</text>
<text x="105.9" y="33.2">3</text>
<text x="134.4" y="33.3">1</text>
<text x="145.3" y="36" transform="rotate(-90 145.3 36)">3</text>
<text x="176.5" y="33.2">2</text>
<text x="187" y="33.2">3</text>
<text x="215.5" y="33.3">1</text>
<text x="226.5" y="36" transform="rotate(-90 226.5 36)">3</text>
<text x="261.1" y="33.2">2</text>
<text x="271.7" y="33.2">3</text>
<text x="298.4" y="33.3">1</text>
<text x="309.4" y="36" transform="rotate(-90 309.4 36)">3</text>
<text x="340.5" y="33.2">2</text>
<text x="351.1" y="33.2">3</text>
<text x="377.8" y="33.3">1</text>
<text x="388.8" y="36" transform="rotate(-90 388.8 36)">3</text>
<text x="105" y="39.2" transform="rotate(-90 105 39.2)">1</text>
<text x="186.1" y="39.2" transform="rotate(-90 186.1 39.2)">1</text>
<text x="270.8" y="39.2" transform="rotate(-90 270.8 39.2)">1</text>
<text x="350.1" y="39.2" transform="rotate(-90 350.1 39.2)">1</text>
<text x="85.4" y="179.7" transform="rotate(-90 85.4 179.7)">3</text>
<text x="75.3" y="186.8">1</text>
<text x="85.4" y="190.3" transform="rotate(-90 85.4 190.3)">2</text>
<text x="104.8" y="200.9" transform="rotate(-90 104.8 200.9)">3</text>
<text x="265.3" y="200.9" transform="rotate(-90 265.3 200.9)">3</text>
<text x="94.7" y="208">1</text>
<text x="255.2" y="208">1</text>
<text x="104.8" y="211.5" transform="rotate(-90 104.8 211.5)">2</text>
<text x="265.3" y="211.5" transform="rotate(-90 265.3 211.5)">2</text>
<text x="124.2" y="222" transform="rotate(-90 124.2 222)">3</text>
<text x="114.1" y="229.1">1</text>
<text x="124.2" y="232.6" transform="rotate(-90 124.2 232.6)">2</text>
</g>
<g font-size="2.5">
<text x="112.9" y="70.9">A</text>
<text x="194" y="70.9">A</text>
<text x="276.9" y="70.9">A</text>
<text x="356.3" y="69.1">A</text>
<text x="112.9" y="74.4">B</text>
<text x="112.9" y="78">C</text>
<text x="194" y="74.4">B</text>
<text x="194" y="78">C</text>
<text x="276.9" y="74.4">B</text>
<text x="276.9" y="78">C</text>
<text x="356.3" y="72.7">B</text>
<text x="356.3" y="76.2">C</text>
<text x="112.9" y="81.5">D</text>
<text x="194" y="81.5">D</text>
<text x="276.9" y="81.5">D</text>
<text x="356.3" y="79.7">D</text>
<text x="356.3" y="83.3">E</text>
<text x="112.9" y="85">E</text>
<text x="112.9" y="88.5">F</text>
<text x="194" y="85">E</text>
<text x="194" y="88.5">F</text>
<text x="276.9" y="85">E</text>
<text x="276.9" y="88.5">F</text>
<text x="356.3" y="86.8">F</text>
<text x="112.2" y="95.6">DP</text>
<text x="112.9" y="92.1">G</text>
<text x="134.9" y="95.6">V1</text>
<text x="134.9" y="92.1">V2</text>
<text x="193.3" y="95.6">DP</text>
<text x="194" y="92.1">G</text>
<text x="216.1" y="95.6">V1</text>
<text x="216.1" y="92.1">V2</text>
<text x="276.2" y="95.6">DP</text>
<text x="276.9" y="92.1">G</text>
<text x="299" y="95.6">V1</text>
<text x="299" y="92.1">V2</text>
<text x="355.6" y="93.8">DP</text>
<text x="356.3" y="90.3">G</text>
<text x="378.3" y="93.8">V1</text>
<text x="378.3" y="90.3">V2</text>
</g>
</svg>
